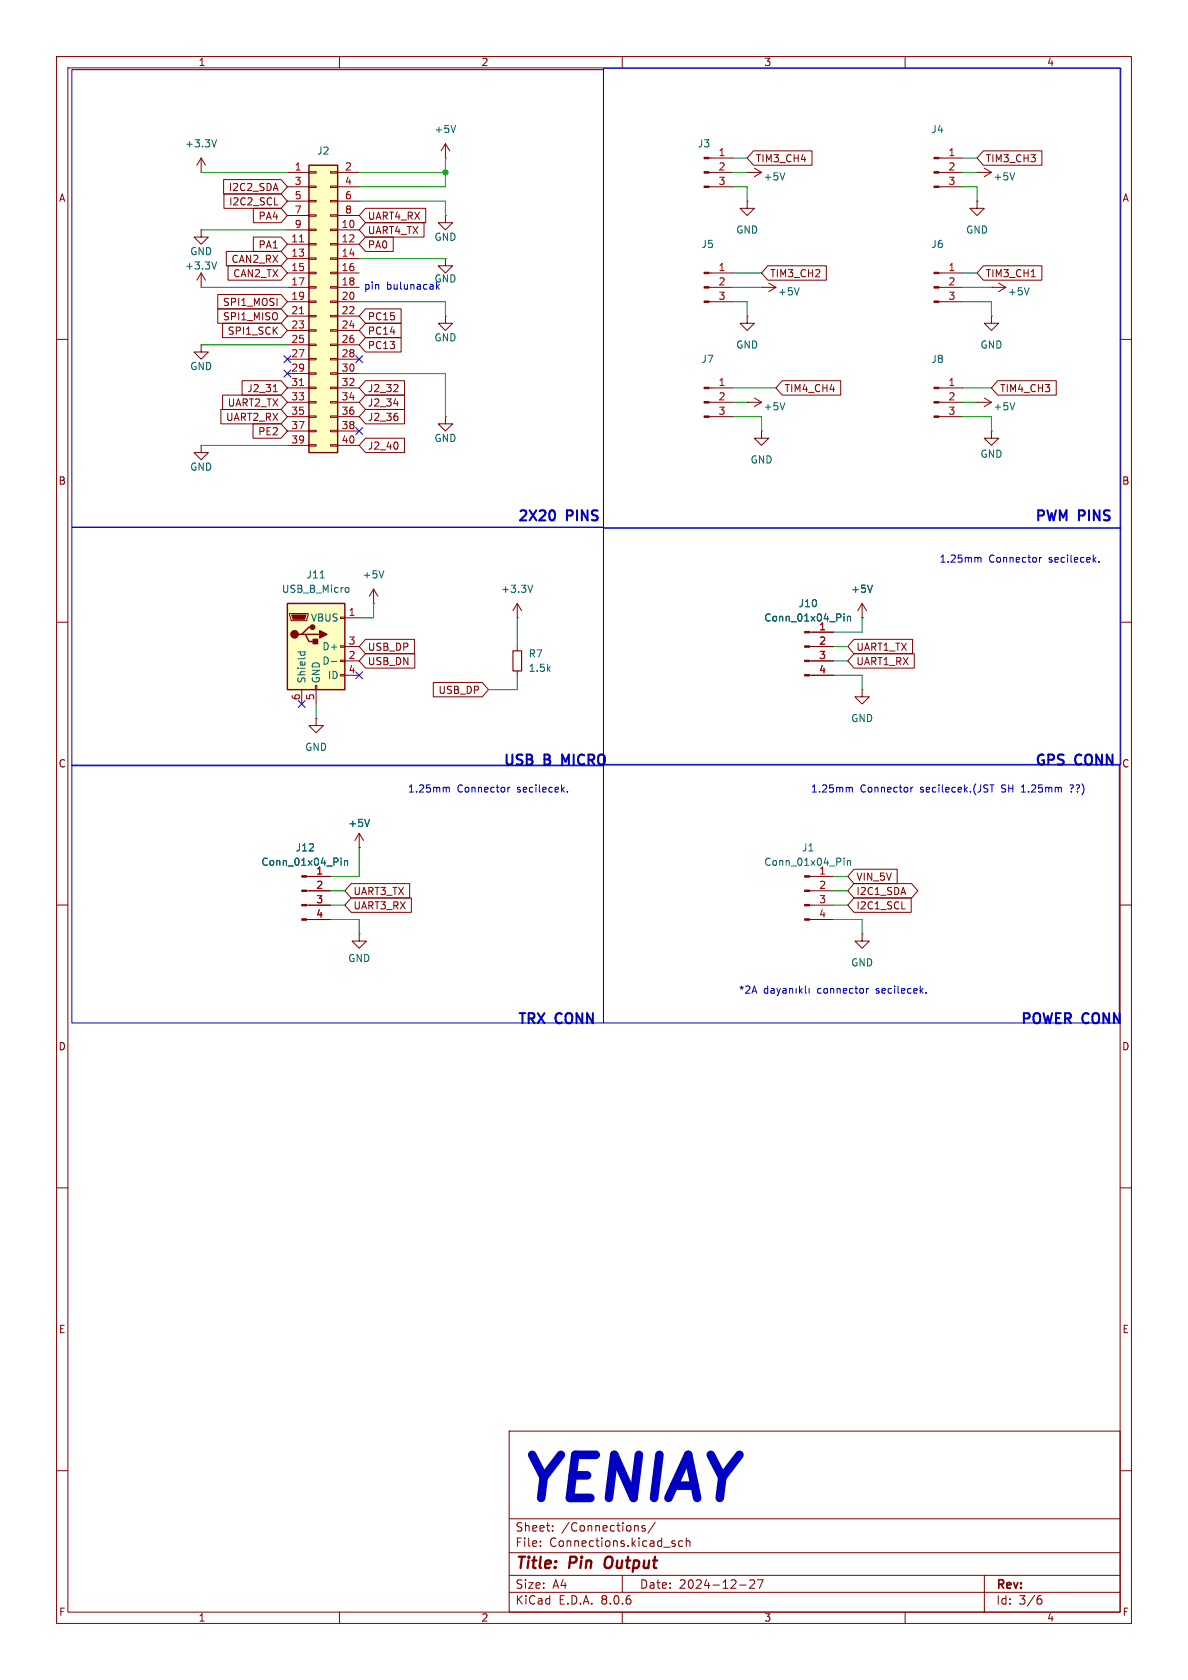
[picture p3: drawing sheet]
<svg xmlns="http://www.w3.org/2000/svg" width="210mm" height="297mm" viewBox="0 0 210 297" stroke-linecap="round" stroke-linejoin="round" font-family="sans-serif">
<g fill="none" stroke="#840000" stroke-width=".18">
<path d="M10 10h190v277h-190zM12 12h186v273h-186zM60 10v2M110 10v2M160 10v2M35.6 30.5h.1M35.6 27.9l-.8 1.3M35.6 27.9v2.6M35.6 27.9l.7 1.3M78.7 27.9h.1M78.7 25.4l-.7 1.3M78.7 25.4v2.5"/>
<path d="M78.7 25.4l.8 1.3M10 60h2M125.3 53.3h4.2M125.3 50.8h4.2M125.3 48.3h4.2M132.1 55.9v1.3h1.2l-1.2 1.2-1.3-1.2h1.3M132.1 55.9h.1M175.3 50.8h.1M175.3 55.9v1.3h1.2l-1.2 1.2-1.3-1.2h1.3M175.3 55.9h.1M175.3 50.8h2.5M176.5 50l1.3 .8"/>
<path d="M177.8 50.8l-1.3 .8M198 60h2M172.7 71.1h.1M172.7 71.1h2.6M174 70.4l1.3 .7M175.3 76.2v1.3h1.2l-1.2 1.2-1.3-1.2h1.3M175.3 76.2h.1M175.3 71.1l-1.3 .8M10 110h2M91.4 109.2h.1M91.4 106.7l-.7 1.3M91.4 106.7v2.5"/>
<path d="M91.4 114.3v.8M91.4 118.6v.8M91.4 106.7l.8 1.3M198 110h2M10 160h2M63.5 149.9h.1M63.5 147.3l-.8 1.3M63.5 147.3v2.6M63.5 147.3l.8 1.3M198 160h2M63.5 165.1v1.3h1.3l-1.3 1.2-1.3-1.2h1.3M63.5 165.1h.1"/>
<path d="M10 210h2M198 210h2M10 260h2M90 253h108v32h-108zM198 260h2M90 278.5h108M90 274.5h108M90 268.5h108M95.5 273.2v.2M95.5 272.5v.1M110 278.5v3M119 272.9l.3 .1 .1 .2-.2 .2h-.3"/>
<path d="M119 272.4l.3 .1M120.7 272.5l-.5-.1-.2 .3v.4l.1 .2h.6M121.3 272.5l.2-.1 .4 .1 .1 .9M121.3 271.9v1.5M132.5 279.4l.6-.1 .2 .1 .1 .3-.9 1.1h.9M133.9 279.3h1l-.6 1.5M174 278.5v6.5M60 285v2M90 281.5h108M110 285v2M130.8 280.2h1.1M160 285v2"/>
<path d="M183.6 282.7h.3l.3 .2-.1 .5-.5 .2M184 282.1l-.4 .1"/>
</g>
<path d="M107.1 275.5a1.5 1.5 0 0 0 0 1.6" fill="none" stroke="#840000" stroke-width=".4"/>
<g fill="#840000" stroke="#840000" stroke-width=".18">
<path d="M124.5 53.2h.8v.3h-.8z"/>
<path d="M124.5 50.7h.8v.2h-.8z"/>
<path d="M124.5 48.1h.8v.3h-.8z"/>
</g>
<path d="M38.3 24.7l-.4 1.3M80.6 22.2l-.5 1.2M181.9 50.9l-.4 1.2M179.4 71.2l-.4 1.3M94.2 103.4l-.5 1.3M65.3 144.9l-.4 1.2" fill="none" stroke="#006464" stroke-width=".18"/>
<path d="M90.7 115.1h1.5v3.5h-1.5z" fill="none" stroke="#840000" stroke-width=".2"/>
<path d="M54.6 29.2h5.1v50.8h-5.1z" fill="#ffffc2"/>
<g fill="none" stroke="#840000" stroke-width=".18">
<path d="M50.8 30.5h3.8M50.8 33h3.8M50.8 35.6h3.8M50.8 38.1h3.8M54.6 38h1.3v.2h-1.3zM54.6 35.4h1.3v.3h-1.3zM54.6 32.9h1.3v.2h-1.3zM54.6 30.4h1.3v.2h-1.3zM58.4 38h1.3v.2h-1.3zM58.4 35.4h1.3v.3h-1.3zM58.4 32.9h1.3v.2h-1.3zM58.4 30.4h1.3v.2h-1.3z"/>
<path d="M59.7 30.5h3.8M59.7 33h3.8M59.7 35.6h3.8M59.7 38.1h3.8M125.3 30.5h4.2M125.3 33h4.2M125.3 27.9h4.2M166 30.5h4.2M166 33h4.2M166 27.9h4.2M172.7 30.5h.1M172.7 35.6v1.2h1.3l-1.3 1.3-1.3-1.3h1.3"/>
<path d="M172.7 35.6h.1M172.7 30.5h2.6M174 29.7l1.3 .8M175.3 30.5l-1.3 .7M50.8 40.6h3.8M50.8 43.2h3.8M50.8 45.7h3.8M50.8 48.3h3.8M50.8 50.8h3.8M50.8 53.3h3.8M50.8 55.9h3.8M50.8 58.4h3.8"/>
<path d="M54.6 58.3h1.3v.2h-1.3zM54.6 55.8h1.3v.2h-1.3zM54.6 53.2h1.3v.3h-1.3zM54.6 50.7h1.3v.2h-1.3zM54.6 48.1h1.3v.3h-1.3zM54.6 45.6h1.3v.2h-1.3zM54.6 43.1h1.3v.2h-1.3zM54.6 40.5h1.3v.3h-1.3zM58.4 58.3h1.3v.2h-1.3zM58.4 55.8h1.3v.2h-1.3zM58.4 53.2h1.3v.3h-1.3zM58.4 50.7h1.3v.2h-1.3z"/>
<path d="M58.4 48.1h1.3v.3h-1.3zM58.4 45.6h1.3v.2h-1.3zM58.4 43.1h1.3v.2h-1.3zM58.4 40.5h1.3v.3h-1.3zM59.7 40.6h3.8M59.7 43.2h3.8M59.7 45.7h3.8M59.7 48.3h3.8M59.7 50.8h3.8M59.7 53.3h3.8M59.7 55.9h3.8M59.7 58.4h3.8"/>
<path d="M134.6 50.8h.1M134.6 50.8h2.6M135.9 50l1.3 .8M137.2 50.8l-1.3 .8M166 48.3h4.2M166 50.8h4.2M166 53.3h4.2M50.8 61h3.8M50.8 63.5h3.8M50.8 66h3.8M50.8 68.6h3.8M50.8 71.1h3.8"/>
<path d="M50.8 73.7h3.8M50.8 76.2h3.8M50.8 78.7h3.8M54.6 78.6h1.3v.3h-1.3zM54.6 76.1h1.3v.2h-1.3zM54.6 73.5h1.3v.3h-1.3zM54.6 71h1.3v.2h-1.3zM54.6 68.5h1.3v.2h-1.3zM54.6 65.9h1.3v.3h-1.3zM54.6 63.4h1.3v.2h-1.3zM54.6 60.8h1.3v.3h-1.3zM58.4 78.6h1.3v.3h-1.3z"/>
<path d="M58.4 76.1h1.3v.2h-1.3zM58.4 73.5h1.3v.3h-1.3zM58.4 71h1.3v.2h-1.3zM58.4 68.5h1.3v.2h-1.3zM58.4 65.9h1.3v.3h-1.3zM58.4 63.4h1.3v.2h-1.3zM58.4 60.8h1.3v.3h-1.3zM59.7 61h3.8M59.7 63.5h3.8M59.7 66h3.8M59.7 68.6h3.8M59.7 71.1h3.8"/>
<path d="M59.7 73.7h3.8M59.7 76.2h3.8M59.7 78.7h3.8M78.7 73.7v1.2h1.3l-1.3 1.3-1.2-1.3h1.2M78.7 73.7h.1M166 68.6h4.2M166 71.1h4.2M166 73.7h4.2M66 106.7h.1M66 104.1l-.7 1.3M66 104.1v2.6M66 104.1l.8 1.3"/>
<path d="M55.9 127v1.3h1.2l-1.2 1.2-1.3-1.2h1.3M55.9 127h.1M54.2 157.5h4.2M54.2 154.9h4.2M54.2 162.6h4.2M54.2 160h4.2"/>
</g>
<path d="M54.6 29.2h5.1v50.8h-5.1z" fill="none" stroke="#840000" stroke-width=".25"/>
<path d="M52.9 42.8h.8M52.9 55.5h.8M52.9 68.2h.8" fill="none" stroke="#a90000" stroke-width=".18"/>
<path d="M179.4 30.6l-.4 1.2M141.3 50.9l-.4 1.2M67.9 100.9l-.5 1.3M60.3 151.7v.1M60.3 152.1v.9M60.9 152.1v.9M60.9 152.3l.2-.2 .3 .1v.8" fill="none" stroke="#006464" stroke-width=".18"/>
<g fill="#840000" stroke="#840000" stroke-width=".18">
<path d="M53.3 162.4h.9v.3h-.9z"/>
<path d="M53.3 159.9h.9v.2h-.9z"/>
<path d="M53.3 157.4h.9v.2h-.9z"/>
<path d="M53.3 154.8h.9v.3h-.9z"/>
<path d="M124.5 32.9h.8v.2h-.8z"/>
<path d="M124.5 30.4h.8v.2h-.8z"/>
<path d="M124.5 27.8h.8v.3h-.8z"/>
<path d="M165.1 32.9h.9v.2h-.9z"/>
<path d="M165.1 30.4h.9v.2h-.9z"/>
<path d="M165.1 27.8h.9v.3h-.9z"/>
<path d="M165.1 73.5h.9v.3h-.9z"/>
<path d="M165.1 71h.9v.2h-.9z"/>
<path d="M165.1 68.5h.9v.2h-.9z"/>
<path d="M165.1 53.2h.9v.3h-.9z"/>
<path d="M165.1 50.7h.9v.2h-.9z"/>
<path d="M165.1 48.1h.9v.3h-.9z"/>
</g>
<path d="M50.8 106.7h10.2v15.2h-10.2z" fill="#ffffc2"/>
<path d="M50.8 106.7h10.2v15.2h-10.2zM53.3 112.1h.7l.6 1.3h1.3M54 112.1h2.5M55.2 110.9h-.6l-1.3 1.2h-.6" fill="none" stroke="#840000" stroke-width=".25"/>
<g fill="#840000" stroke="#840000" stroke-width=".25">
<path d="M56.5 111.5l1.3 .6-1.3 .7z"/>
<path d="M55.4 113h.7v.8h-.7z"/>
<circle cx="52.1" cy="112.1" r=".63"/>
<circle cx="55.2" cy="110.9" r=".38"/>
</g>
<g fill="none" stroke="#840000" stroke-width=".18">
<path d="M39.5 31.8h10.2l1.1 1.2-1.1 1.3h-10.2zM39.6 34.3h10.1l1.1 1.3-1.1 1.2h-10.1zM44.8 36.8h4.9l1.1 1.3-1.1 1.3h-4.9zM48.5 36.2h.7M64.6 36.8h10.7v2.6h-10.7l-1.1-1.3zM64.6 39.4h10.4v2.5h-10.4l-1.1-1.3zM78.7 38.1v1.3h1.3l-1.3 1.2-1.2-1.2h1.2M78.7 38.1h.1M132.1 35.6v1.2h1.2l-1.2 1.3-1.3-1.3h1.3M132.1 35.6h.1M132.1 30.5h.1M132.1 30.5h2.5"/>
<path d="M133.2 26.7h10.3v2.5h-10.3l-1.1-1.3zM133.3 29.7l1.3 .8M134.6 30.5l-1.3 .7M173.8 26.7h10.4v2.5h-10.4l-1.1-1.3zM35.6 50.8h.1M35.6 40.6v1.3h1.2l-1.2 1.3-1.3-1.3h1.3M35.6 40.6h.1M35.6 48.3l-.8 1.2M35.6 48.3v2.5M35.6 48.3l.7 1.2M38.5 54.6h11.2l1.1 1.3-1.1 1.3h-11.2zM38.5 52.1h11.2l1.1 1.2-1.1 1.3h-11.2z"/>
<path d="M39.3 57.1h10.4l1.1 1.3-1.1 1.3h-10.4zM40 44.4h9.7l1.1 1.3-1.1 1.3h-9.7zM40.3 47h9.4l1.1 1.3-1.1 1.2h-9.4zM44.8 41.9h4.9l1.1 1.3-1.1 1.3h-4.9zM64.6 57.1h6.3v2.6h-6.3l-1.1-1.3zM64.6 41.9h4.9v2.6h-4.9l-1.1-1.3zM64.6 54.6h6.3v2.6h-6.3l-1.1-1.3zM64.6 59.7h6.3v2.5h-6.3l-1.1-1.2zM78.7 45.7v1.3h1.3l-1.3 1.3-1.2-1.3h1.2M78.7 45.7h.1M78.7 55.9v1.3h1.3l-1.3 1.2-1.2-1.2h1.2M78.7 55.9h.1"/>
<path d="M135.7 47h10.4v2.5h-10.4l-1.1-1.2zM173.8 47h10.4v2.5h-10.4l-1.1-1.2zM182.3 48.9h.7M35.6 61v1.2h1.2l-1.2 1.3-1.3-1.3h1.3M35.6 61h.1M35.6 78.7v1.3h1.2l-1.2 1.3-1.3-1.3h1.3M35.6 78.7h.1M39 72.4h10.7l1.1 1.3-1.1 1.2h-10.7zM39.3 69.8h10.4l1.1 1.3-1.1 1.3h-10.4zM42.8 67.3h6.9l1.1 1.3-1.1 1.3h-6.9zM44.7 74.9h5l1.1 1.3-1.1 1.3h-5zM48.3 69.3h.7"/>
<path d="M64.6 69.8h6.9v2.6h-6.9l-1.1-1.3zM64.6 67.3h6.9v2.6h-6.9l-1.1-1.3zM64.6 72.4h6.9v2.5h-6.9l-1.1-1.2zM64.6 77.5h6.9v2.5h-6.9l-1.1-1.3zM69.6 71.4h.8M70.2 68l.2 .2-.1 .3-.7 .8h.8M70.3 73.7v.5M70.3 78.4v.8M125.3 71.1h4.2M125.3 73.7h4.2M125.3 68.6h4.2M132.1 71.1h.1"/>
<path d="M132.1 71.1h2.5M133.3 70.4l1.3 .7M134.6 76.2v1.3h1.3l-1.3 1.2-1.3-1.2h1.3M134.6 76.2h.1M134.6 71.1l-1.3 .8M138.3 67.3h10.3v2.6h-10.3l-1.1-1.3zM176.4 67.3h10.3v2.6h-10.3l-1.1-1.3zM51.2 108.5h3.3v.2l-.3 1h-2.8zM60.2 119.3h.8v.2h-.8zM60.2 116.7h.8v.3h-.8zM60.2 114.2h.8v.2h-.8zM60.2 109.1h.8v.2h-.8z"/>
<path d="M61 109.2h2.5M61 116.8h2.5M61 114.3h2.5M61 119.4h2.5M64.6 115.6h8.7v2.5h-8.7l-1.1-1.3zM64.6 113h8.7v2.6h-8.7l-1.1-1.3zM143.1 116.8h4.2M143.1 114.3h4.2M143.1 119.4h4.2M143.1 111.8h4.2M151 115.6h10.6v2.5h-10.6l-1.1-1.3zM151 113h10.3v2.6h-10.3l-1.1-1.3z"/>
<path d="M152.4 109.2h.1M152.4 106.7l-.8 1.3M152.4 106.7v2.5M152.4 106.7l.8 1.3M53.3 121.9v2.6M55.8 121.2h.2v.7h-.2zM55.9 121.9v2.6M76.6 120.6h8.6l1.2 1.3-1.2 1.3h-8.6zM152.4 121.9v1.3h1.3l-1.3 1.3-1.3-1.3h1.3M152.4 121.9h.1M54.6 157.5h3.8M54.6 154.9h3.8"/>
<path d="M62.1 156.2h10.3v2.6h-10.3l-1.1-1.3zM62.1 158.7h10.6v2.6h-10.6l-1.1-1.3zM63.5 149.9h.1M143.1 157.5h4.2M143.1 154.9h4.2M151 156.2h10.1l1.1 1.3-1.1 1.3h-10.1l-1.1-1.3zM151 153.7h7.6v2.5h-7.6l-1.1-1.3zM151 158.7h10.1v2.6h-10.1l-1.1-1.3zM54.6 162.6h3.8M54.6 160h3.8M143.1 162.6h4.2M143.1 160h4.2"/>
<path d="M152.4 165.1v1.3h1.3l-1.3 1.2-1.3-1.2h1.3M152.4 165.1h.1M159.4 160.7h.6"/>
</g>
<g fill="#840000" stroke="#840000" stroke-width=".18">
<path d="M51.6 108.7h2.5l-.3 .8h-2z"/>
<path d="M142.2 162.4h.9v.3h-.9z"/>
<path d="M142.2 159.9h.9v.2h-.9z"/>
<path d="M142.2 157.4h.9v.2h-.9z"/>
<path d="M142.2 154.8h.9v.3h-.9z"/>
<path d="M142.2 119.3h.9v.2h-.9z"/>
<path d="M142.2 116.7h.9v.3h-.9z"/>
<path d="M142.2 114.2h.9v.2h-.9z"/>
<path d="M142.2 111.6h.9v.3h-.9z"/>
<path d="M124.5 73.5h.8v.3h-.8z"/>
<path d="M124.5 71h.8v.2h-.8z"/>
<path d="M124.5 68.5h.8v.2h-.8z"/>
</g>
<g fill="none" stroke="#006464" stroke-width=".18">
<path d="M138.7 30.6l-.4 1.2M38.3 46.3l-.4 1.3M138.7 71.2l-.4 1.3M52.6 115.2h1.3M53.1 115.2v.4M53.9 115.2v.4M56.6 102.2h.7M58.6 116.9h.9M61.3 103.9h.3l.1 .2-.1 .5-.3 .1M149.2 108.5v.2M149.2 109v.8M149.8 109v.8"/>
<path d="M149.8 109.1l.2-.1h.3v.8M154.2 103.4l-.4 1.3M60.3 151.7v.1M60.3 152.1v.9M60.9 152.3l.2-.2 .3 .1v.8M60.9 152.1v.9M65.3 144.9l-.4 1.2M149.2 151.7v.1M149.2 152.1v.9M149.8 152.1v.9M149.8 152.3l.2-.2 .3 .1v.8"/>
</g>
<g fill="none" stroke="#0000c2" stroke-width=".18">
<path d="M12.7 12.3h94v80.9h-94zM106.7 12.1h91.4v81.2h-91.4zM77.2 49.9v1.2M77.3 50.6l.4 .5M12.7 93.2h94v42.2h-94zM106.7 93.3h91.4v41.8h-91.4zM172.9 98.7l.2-.2 .3 .1v.8M183.8 98.5v.9M184.1 98.5l-.3 .3M194.3 99.3v.1M12.7 135.3h94v45.5h-94zM78.9 139.4l.2-.2h.3v.8"/>
<path d="M89.8 139.2v.8M90.1 139.2l-.3 .2M100.3 139.9v.1M106.7 135.3h91.2v45.5h-91.2zM150.1 139.4l.2-.2h.3l.1 .8M161 139.2v.8M161.4 139.2l-.4 .2M175 138.8h.7M175.4 138.8v1.2M180.7 139.1h-.1M189.6 138.8h-.5M180.6 140h.7"/>
<path d="M135.7 174.3v1.3M135.7 174.8l-.4-.1-.2 .3 .1 .5h.5M136.3 174.8h.5l.1 .8M136.9 175l-.5 .1-.1 .2 .1 .3 .5-.1M137.3 174.7l.3 .9M137.6 175.6l-.3 .4M137.9 174.7l-.3 .9M138.4 174.8h.5l.1 .8M139 175l-.4 .1-.2 .2 .2 .3 .4-.1M139.6 174.9l.2-.2 .3 .1v.8M139.6 174.7v.9M140.7 174.7v.9"/>
<path d="M141.3 174.3v1.3M141.5 175.1l.3 .5M141.8 174.7l-.5 .5M142.4 174.3v1.1l.1 .2M143 174.7v.9M153.2 174.7v.9M153.5 174.7l-.3 .3M163.7 175.5v.1"/>
</g>
<path d="M97.9 90.4a1.5 1.5 0 0 1 0 1.4M100 134.7l-.6-1.3v1.8" fill="none" stroke="#0000c2" stroke-width=".36"/>
<g fill="none" stroke="#009600" stroke-width=".18">
<path d="M35.6 30.5h15.2M63.5 35.6h15.2v2.5M63.5 30.5h15.2M78.7 27.9v5.1h-15.2M129.5 30.5h2.6M129.5 27.9h2.6M129.5 33h2.6v2.6M170.2 30.5h2.5M170.2 27.9h2.5M170.2 33h2.5v2.6M35.6 50.8h15.2M35.6 40.6h15.2"/>
<path d="M63.5 53.3h15.2v2.6M63.5 45.7h15.2M129.5 50.8h5.1M129.5 53.3h2.6v2.6M129.5 48.3h5.1M170.2 53.3h5.1v2.6M170.2 50.8h5.1M170.2 48.3h2.5M35.6 78.7h15.2M35.6 61h15.2M63.5 66h15.2v7.7M129.5 73.7h5.1v2.5"/>
<path d="M129.5 71.1h2.6M129.5 68.6h7.7M170.2 73.7h5.1v2.5M170.2 71.1h2.5M170.2 68.6h5.1M66 106.7v2.5h-2.5M91.4 109.2v5.1M91.4 119.4v2.5h-5M147.3 119.4h5.1v2.5M147.3 116.8h2.6M147.3 114.3h2.6M152.4 109.2v2.6h-5.1"/>
<path d="M55.9 124.5v2.5M58.4 157.5h2.6M63.5 149.9v5h-5.1M147.3 157.5h2.6M147.3 154.9h2.6M58.4 160h2.6M58.4 162.6h5.1v2.5M147.3 162.6h5.1v2.5M147.3 160h2.6"/>
</g>
<path d="M50.2 62.9l1.2 1.2M50.2 65.4l1.2 1.2M51.4 65.4l-1.2 1.2M51.4 62.9l-1.2 1.2M62.9 75.6l1.2 1.2M62.9 62.9l1.2 1.2M64.1 75.6l-1.2 1.2M64.1 62.9l-1.2 1.2M62.9 118.8l1.2 1.2M64.1 118.8l-1.2 1.2M52.7 123.9l1.2 1.2M53.9 123.9l-1.2 1.2" fill="none" stroke="#000084" stroke-width=".18"/>
<circle cx="78.7" cy="30.5" r=".46" fill="#009600" stroke="#009600" stroke-width=".18"/>
<text font-size="10.6" fill="#0000c2" x="91.4" y="267.5">YENIAY</text>
<g font-size="2.8" fill="#840000">
<text x="91" y="277.9">Title:</text>
<text x="100.7" y="277.9">Pin</text>
<text x="107.8" y="277.9">Output</text>
</g>
<g font-size="2.5" fill="#0000c2">
<text x="91.4" y="92.6">2X20</text>
<text x="100.3" y="92.6">PINS</text>
<text x="182.9" y="92.6">PWM</text>
<text x="190.8" y="92.6">PINS</text>
<text x="88.9" y="135.8">USB</text>
<text x="96.3" y="135.8">B</text>
<text x="100.1" y="135.8">MICRO</text>
<text x="182.9" y="135.8">GPS</text>
<text x="190.2" y="135.8">CONN</text>
<text x="91.4" y="181.5">TRX</text>
<text x="98.3" y="181.5">CONN</text>
<text x="180.3" y="181.5">POWER</text>
<text x="191.5" y="181.5">CONN</text>
</g>
<g font-size="2.1" fill="#840000">
<text x="91" y="273.7">File:</text>
<text x="91" y="271">Sheet:</text>
<text x="97.1" y="273.7">Connections.kicad_sch</text>
<text x="99.2" y="271">/Connections/</text>
<text x="91" y="281.1">Size:</text>
<text x="97.7" y="281.1">A4</text>
<text x="113" y="281.1">Date:</text>
<text x="120" y="281.1">2024-12-27</text>
<text x="176" y="281.3">Rev:</text>
<text x="91" y="283.9">KiCad</text>
<text x="98.7" y="283.9">E.D.A.</text>
<text x="106.3" y="283.9">8.0.6</text>
<text x="176" y="283.9">Id:</text>
<text x="180.1" y="283.9">3/6</text>
</g>
<g font-size="1.8" fill="#840000">
<text x="35" y="11.9">1</text>
<text x="85" y="11.9">2</text>
<text x="135" y="11.9">3</text>
<text x="185" y="11.9">4</text>
<text x="133.5" y="28.9">TIM3_CH4</text>
<text x="174.1" y="28.9">TIM3_CH3</text>
<text x="10.3" y="35.9">A</text>
<text x="40.3" y="34">I2C2_SDA</text>
<text x="198.4" y="35.9">A</text>
<text x="40.4" y="36.5">I2C2_SCL</text>
<text x="45.6" y="39.1">PA4</text>
<text x="64.9" y="39.1">UART4_RX</text>
<text x="64.9" y="41.6">UART4_TX</text>
<text x="40.8" y="46.7">CAN2_RX</text>
<text x="45.6" y="44.1">PA1</text>
<text x="64.9" y="44.1">PA0</text>
<text x="41.1" y="49.2">CAN2_TX</text>
<text x="136" y="49.2">TIM3_CH2</text>
<text x="174.1" y="49.2">TIM3_CH1</text>
<text x="39.3" y="56.8">SPI1_MISO</text>
<text x="39.3" y="54.3">SPI1_MOSI</text>
<text x="40.2" y="59.4">SPI1_SCK</text>
<text x="64.9" y="59.4">PC14</text>
<text x="64.9" y="56.8">PC15</text>
<text x="64.9" y="61.9">PC13</text>
<text x="43.6" y="69.5">J2_31</text>
<text x="64.9" y="69.5">J2_32</text>
<text x="138.6" y="69.5">TIM4_CH4</text>
<text x="176.7" y="69.5">TIM4_CH3</text>
<text x="39.9" y="74.6">UART2_RX</text>
<text x="40.2" y="72.1">UART2_TX</text>
<text x="45.5" y="77.2">PE2</text>
<text x="64.9" y="72.1">J2_34</text>
<text x="64.9" y="74.6">J2_36</text>
<text x="64.9" y="79.7">J2_40</text>
<text x="10.3" y="85.9">B</text>
<text x="198.3" y="85.9">B</text>
<text x="64.9" y="117.8">USB_DN</text>
<text x="64.9" y="115.3">USB_DP</text>
<text x="151.3" y="117.8">UART1_RX</text>
<text x="151.3" y="115.3">UART1_TX</text>
<text x="77.4" y="122.9">USB_DP</text>
<text x="10.3" y="135.9">C</text>
<text x="198.3" y="135.9">C</text>
<text x="151.3" y="155.9">VIN_5V</text>
<text x="62.4" y="158.4">UART3_TX</text>
<text x="62.4" y="161">UART3_RX</text>
<text x="151.3" y="158.4">I2C1_SDA</text>
<text x="151.3" y="161">I2C1_SCL</text>
<text x="10.3" y="185.9">D</text>
<text x="198.3" y="185.9">D</text>
<text x="10.3" y="235.9">E</text>
<text x="198.3" y="235.9">E</text>
<text x="10.3" y="285.9">F</text>
<text x="35" y="286.9">1</text>
<text x="85" y="286.9">2</text>
<text x="135" y="286.9">3</text>
<text x="185" y="286.9">4</text>
<text x="198.4" y="285.9">F</text>
</g>
<g font-size="1.8" fill="#006464">
<text x="76.7" y="23.7">+5V</text>
<text x="164.5" y="23.7">J4</text>
<text x="32.6" y="26.3">+3.3V</text>
<text x="56" y="27.5">J2</text>
<text x="123.3" y="26.3">J3</text>
<text x="134.9" y="32.1">+5V</text>
<text x="175.5" y="32.1">+5V</text>
<text x="130" y="41.5">GND</text>
<text x="170.7" y="41.5">GND</text>
<text x="32.6" y="47.9">+3.3V</text>
<text x="33.5" y="45.3">GND</text>
<text x="76.7" y="42.8">GND</text>
<text x="123.9" y="44">J5</text>
<text x="164.5" y="44">J6</text>
<text x="137.4" y="52.4">+5V</text>
<text x="178.1" y="52.4">+5V</text>
<text x="33.5" y="65.6">GND</text>
<text x="76.7" y="60.6">GND</text>
<text x="123.9" y="64.4">J7</text>
<text x="130" y="61.8">GND</text>
<text x="164.5" y="64.4">J8</text>
<text x="173.2" y="61.8">GND</text>
<text x="134.9" y="72.7">+5V</text>
<text x="175.5" y="72.7">+5V</text>
<text x="33.5" y="83.4">GND</text>
<text x="76.7" y="78.3">GND</text>
<text x="132.6" y="82.1">GND</text>
<text x="173.2" y="81.1">GND</text>
<text x="49.7" y="105">USB_B_Micro</text>
<text x="54.1" y="102.5">J11</text>
<text x="64" y="102.5">+5V</text>
<text x="88.5" y="105">+3.3V</text>
<text x="141.1" y="107.5">J10</text>
<text x="150.4" y="105">+5V</text>
<text x="54.8" y="110.1">VBUS</text>
<text x="135" y="110.1">Conn_01x04_Pin</text>
<text x="56.9" y="117.7">D-</text>
<text x="56.9" y="115.2">D+</text>
<text x="93.4" y="116.4">R7</text>
<text x="93.4" y="119">1.5k</text>
<text x="54.2" y="120.9" transform="rotate(-90 54.2 120.9)">Shield</text>
<text x="56.7" y="120.9" transform="rotate(-90 56.7 120.9)">GND</text>
<text x="57.9" y="120.2">ID</text>
<text x="150.4" y="127.9">GND</text>
<text x="53.8" y="132.9">GND</text>
<text x="61.5" y="146.4">+5V</text>
<text x="46.1" y="153.3">Conn_01x04_Pin</text>
<text x="52.2" y="150.7">J12</text>
<text x="135" y="153.3">Conn_01x04_Pin</text>
<text x="141.7" y="150.7">J1</text>
<text x="144.7" y="154.7">1</text>
<text x="61.5" y="170.3">GND</text>
<text x="150.4" y="171">GND</text>
</g>
<g font-size="1.8" fill="#a90000">
<text x="126.9" y="27.7">1</text>
<text x="167.6" y="27.7">1</text>
<text x="52" y="30.2">1</text>
<text x="52" y="32.8">3</text>
<text x="52" y="35.3">5</text>
<text x="60.9" y="30.2">2</text>
<text x="60.9" y="32.8">4</text>
<text x="60.9" y="35.3">6</text>
<text x="126.9" y="30.2">2</text>
<text x="126.9" y="32.8">3</text>
<text x="167.6" y="30.2">2</text>
<text x="167.6" y="32.8">3</text>
<text x="52" y="37.8">7</text>
<text x="52" y="40.4">9</text>
<text x="60.3" y="40.4">10</text>
<text x="60.9" y="37.8">8</text>
<text x="51.4" y="42.9">11</text>
<text x="51.4" y="45.5">13</text>
<text x="60.3" y="42.9">12</text>
<text x="60.3" y="45.5">14</text>
<text x="51.4" y="48">15</text>
<text x="51.4" y="50.5">17</text>
<text x="51.4" y="53.1">19</text>
<text x="60.3" y="48">16</text>
<text x="60.3" y="50.5">18</text>
<text x="60.3" y="53.1">20</text>
<text x="126.9" y="48">1</text>
<text x="126.9" y="50.5">2</text>
<text x="126.9" y="53.1">3</text>
<text x="167.6" y="48">1</text>
<text x="167.6" y="50.5">2</text>
<text x="167.6" y="53.1">3</text>
<text x="51.4" y="55.6">21</text>
<text x="51.4" y="58.2">23</text>
<text x="60.3" y="55.6">22</text>
<text x="60.3" y="58.2">24</text>
<text x="51.4" y="60.7">25</text>
<text x="51.4" y="63.2">27</text>
<text x="51.4" y="65.8">29</text>
<text x="60.3" y="60.7">26</text>
<text x="60.3" y="63.2">28</text>
<text x="60.3" y="65.8">30</text>
<text x="51.4" y="68.3">31</text>
<text x="51.4" y="70.9">33</text>
<text x="60.3" y="68.3">32</text>
<text x="60.3" y="70.9">34</text>
<text x="126.9" y="68.3">1</text>
<text x="126.9" y="70.9">2</text>
<text x="167.6" y="68.3">1</text>
<text x="167.6" y="70.9">2</text>
<text x="51.4" y="73.4">35</text>
<text x="51.4" y="75.9">37</text>
<text x="60.3" y="73.4">36</text>
<text x="60.3" y="75.9">38</text>
<text x="126.9" y="73.4">3</text>
<text x="167.6" y="73.4">3</text>
<text x="51.4" y="78.5">39</text>
<text x="60.3" y="78.5">40</text>
<text x="61.5" y="109">1</text>
<text x="144.7" y="111.5">1</text>
<text x="61.5" y="116.6">2</text>
<text x="61.5" y="114">3</text>
<text x="61.5" y="119.1">4</text>
<text x="144.7" y="114">2</text>
<text x="144.7" y="116.6">3</text>
<text x="144.7" y="119.1">4</text>
<text x="53.1" y="123.9" transform="rotate(-90 53.1 123.9)">6</text>
<text x="55.6" y="123.9" transform="rotate(-90 55.6 123.9)">5</text>
<text x="55.8" y="154.7">1</text>
<text x="55.8" y="157.2">2</text>
<text x="55.8" y="159.8">3</text>
<text x="144.7" y="157.2">2</text>
<text x="144.7" y="159.8">3</text>
<text x="55.8" y="162.3">4</text>
<text x="144.7" y="162.3">4</text>
</g>
<g font-size="1.8" fill="#0000c2">
<text x="64.2" y="51.4">pin</text>
<text x="68.3" y="51.4">bulunacak</text>
<text x="76.7" y="50.1">GND</text>
<text x="166" y="99.7">1.25mm</text>
<text x="174.8" y="99.7">Connector</text>
<text x="185.5" y="99.7">secilecek.</text>
<text x="72" y="140.3">1.25mm</text>
<text x="80.8" y="140.3">Connector</text>
<text x="91.5" y="140.3">secilecek.</text>
<text x="143.3" y="140.3">1.25mm</text>
<text x="152" y="140.3">Connector</text>
<text x="162.8" y="140.3">secilecek.(JST</text>
<text x="177.3" y="140.3">SH</text>
<text x="181" y="140.3">1.25mm</text>
<text x="189.8" y="140.3">??)</text>
<text x="130.5" y="175.9">*2A</text>
<text x="144.6" y="175.9">connector</text>
<text x="155.1" y="175.9">secilecek.</text>
</g>
</svg>
